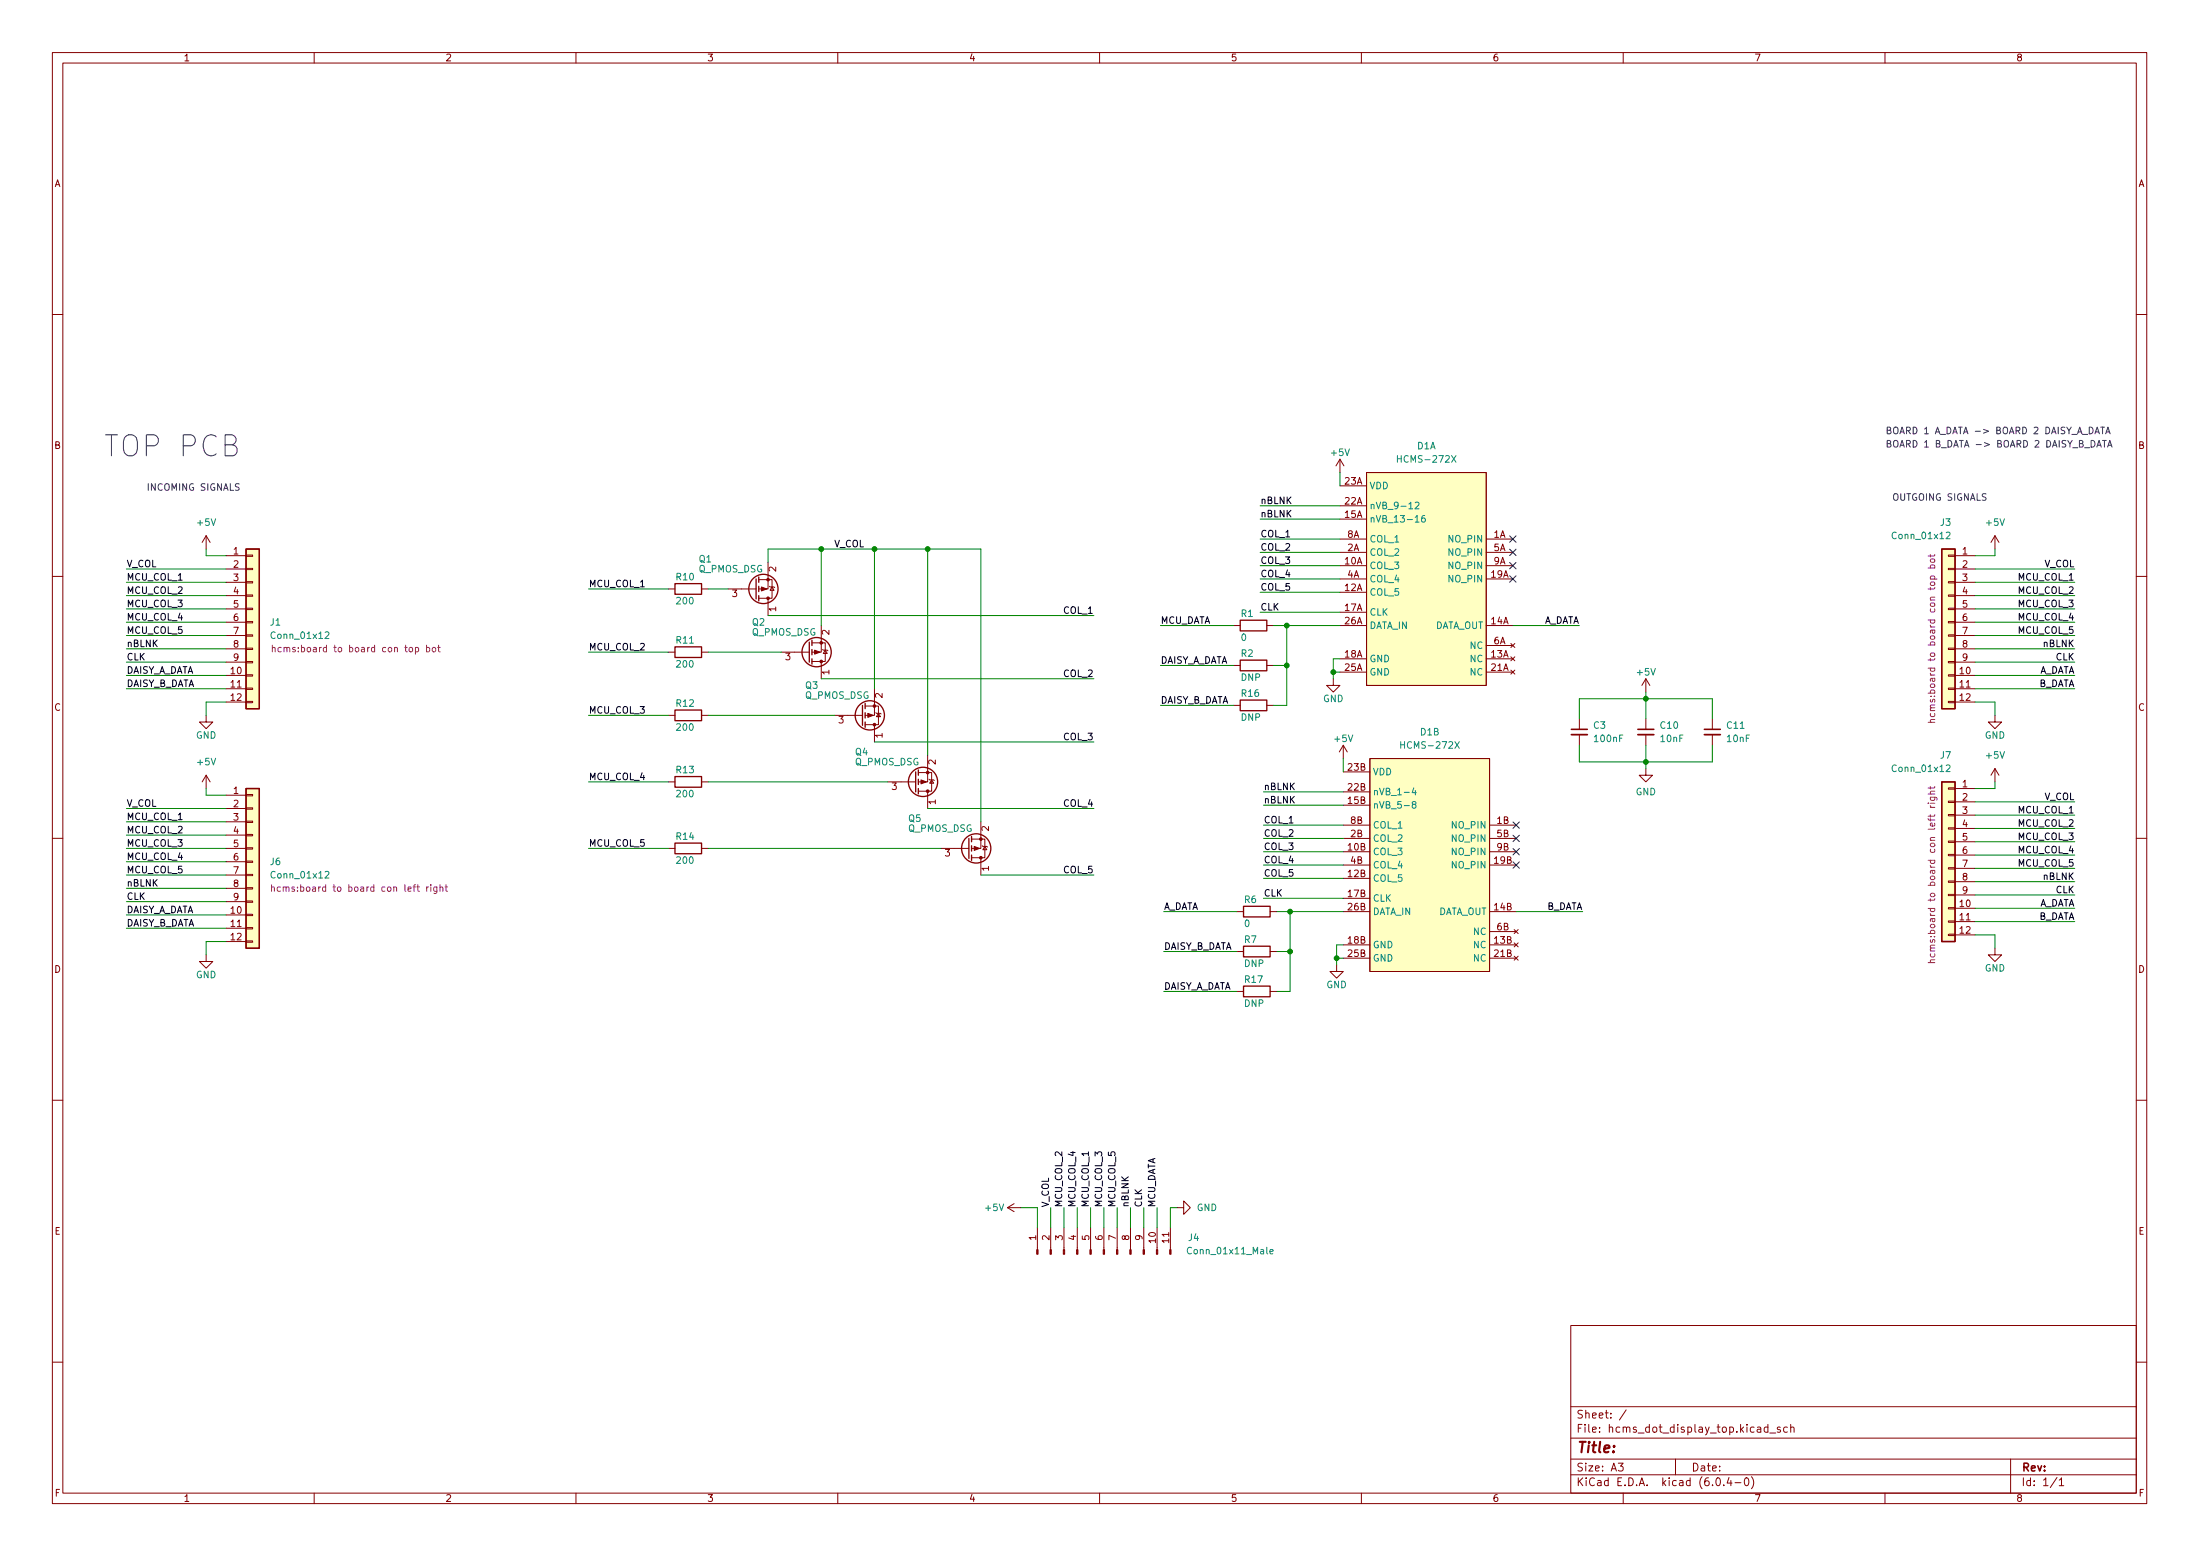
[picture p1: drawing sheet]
<svg xmlns="http://www.w3.org/2000/svg" width="420mm" height="297mm" viewBox="0 0 420 297" stroke-linecap="round" stroke-linejoin="round" font-family="sans-serif">
<g fill="none" stroke="#840000" stroke-width=".19">
<path d="M10 10h400v277h-400zM12 12h396v273h-396zM60 10v2M110 10v2M160 10v2M210 10v2M260 10v2M310 10v2M360 10v2M10 60h2M408 60h2M255.9 87.7l-.8 1.2"/>
<path d="M255.9 87.7v2.5M255.9 87.7l.8 1.2M255.9 99.1h5.1M255.9 96.6h5.1M255.9 92.7h5.1M261 90.2h22.8v40.6h-22.8zM10 110h2M39.4 102.3v2.5M39.4 102.3l-.8 1.2M39.4 102.3l.7 1.2M43.2 106.1h3.8M43.2 108.6h3.8"/>
<path d="M43.2 111.2h3.8M43.2 113.7h3.8M43.2 116.2h3.8M43.2 118.8h3.8M47 118.7h1.3v.2h-1.3zM47 116.1h1.3v.3h-1.3zM47 113.6h1.3v.2h-1.3zM47 111h1.3v.3h-1.3zM47 108.5h1.3v.2h-1.3zM47 106h1.3v.2h-1.3zM127.6 112.4h1.3M134 112.4h1.3"/>
<path d="M139.1 112.4h5.3M144.9 110.7h2.5v3.5h-2.5M146.7 107.4v5h-1.8M146.7 114.2v3.3M146.9 111.9l1.1 .3M147.4 112.1l.4 .6h-.7zM156.8 119.4v5.1h-1.7M235.6 119.4h1.3M241.9 119.4h1.3M255.9 119.4h5.1M255.9 108h5.1M255.9 113.1h5.1"/>
<path d="M255.9 116.9h5.1M255.9 110.5h5.1M255.9 102.9h5.1M255.9 105.4h5.1M283.8 119.4h5.1M283.8 108h5.1M283.8 110.5h5.1M283.8 102.9h5.1M283.8 105.4h5.1M372.1 118.7h1.3v.2h-1.3zM372.1 116.1h1.3v.3h-1.3zM372.1 113.6h1.3v.2h-1.3z"/>
<path d="M372.1 111h1.3v.3h-1.3zM372.1 108.5h1.3v.2h-1.3zM372.1 106h1.3v.2h-1.3zM373.4 106.1h3.8M373.4 108.6h3.8M373.4 111.2h3.8M373.4 113.7h3.8M373.4 116.2h3.8M373.4 118.8h3.8M381 102.3v2.5M381 102.3l.8 1.2M381 102.3l-.8 1.2"/>
<path d="M408 110h2M39.4 136.6v1.2h1.2l-1.2 1.3-1.3-1.3h1.3M43.2 128.9h3.8M43.2 131.5h3.8M43.2 134h3.8M43.2 121.3h3.8M43.2 123.9h3.8M43.2 126.4h3.8M47 133.9h1.3v.2h-1.3zM47 131.4h1.3v.2h-1.3zM47 128.8h1.3v.3h-1.3zM47 126.3h1.3v.2h-1.3z"/>
<path d="M47 123.7h1.3v.3h-1.3zM47 121.2h1.3v.2h-1.3zM127.6 136.6h1.3M127.6 124.5h1.3M134 136.6h1.3M134 124.5h1.3M149.2 124.5h5.4M155.1 122.7h2.5v3.6h-2.5M156.8 126.3v3.3M157.1 124l1 .2M157.6 124.1l.4 .7h-.8zM159.4 136.6h5.3"/>
<path d="M165.2 134.8h2.6v3.5h-2.6M167 131.5v5.1h-1.8M167 138.3v3.3M167.3 136.1l1 .2M167.8 136.2l.3 .6h-.7zM235.6 127h1.3M235.6 134.7h1.3M241.9 127h1.3M241.9 134.7h1.3M254.6 129.6v1.2h1.3l-1.3 1.3-1.2-1.3h1.2M255.9 125.8h5.1M255.9 128.3h5.1"/>
<path d="M283.8 125.8h5.1M283.8 128.3h5.1M283.8 123.2h5.1M288.5 125.4l.8 .7M288.5 127.9l.8 .8M288.5 122.8l.8 .8M289.3 125.4l-.8 .7M289.3 127.9l-.8 .8M289.3 122.8l-.8 .8M301.6 137.2v2M314.3 129.6l-.7 1.2M314.3 129.6v2.5"/>
<path d="M314.3 137.2v2M314.3 129.6l.8 1.2M327 137.2v2M372.1 133.9h1.3v.2h-1.3zM372.1 131.4h1.3v.2h-1.3zM372.1 128.8h1.3v.3h-1.3zM372.1 126.3h1.3v.2h-1.3zM372.1 123.7h1.3v.3h-1.3zM372.1 121.2h1.3v.2h-1.3zM373.4 128.9h3.8M373.4 131.5h3.8M373.4 134h3.8"/>
<path d="M373.4 121.3h3.8M373.4 123.9h3.8M373.4 126.4h3.8M381 136.6v1.2h-1.3l1.3 1.3 1.3-1.3h-1.3M39.4 148l-.8 1.3M39.4 148v2.5M39.4 148l.7 1.3M43.2 151.8h3.8M43.2 154.3h3.8M43.2 156.9h3.8M43.2 159.4h3.8M47 159.3h1.3v.2h-1.3z"/>
<path d="M47 156.8h1.3v.2h-1.3zM47 154.2h1.3v.3h-1.3zM47 151.7h1.3v.2h-1.3zM127.6 149.3h1.3M134 149.3h1.3M169.5 149.3h5.4M175.4 147.5h2.5v3.5h-2.5M177.2 144.2v5.1h-1.8M177.2 151v3.3M177.4 148.8l1 .2M177.9 148.9l.4 .6h-.8zM187.3 156.9v5.1h-1.8"/>
<path d="M256.5 142.3l-.7 1.2M256.5 142.3v2.5M256.5 142.3l.8 1.2M256.5 153.7h5.1M256.5 157.5h5.1M256.5 151.2h5.1M256.5 147.4h5.1M261.6 144.8h22.9v40.7h-22.9zM284.5 157.5h5.1M301.6 140.2v2.1M314.3 146.7v1.3h1.3l-1.3 1.3-1.2-1.3h1.2M314.3 140.2v2.1"/>
<path d="M327 140.2v2.1M372.1 158h1.3v.3h-1.3zM372.1 155.5h1.3v.2h-1.3zM372.1 152.9h1.3v.3h-1.3zM372.1 150.4h1.3v.3h-1.3zM373.4 150.5h3.8M373.4 153.1h3.8M373.4 155.6h3.8M373.4 158.2h3.8M381 146.7l.8 1.3M381 146.7v2.6M381 146.7l-.8 1.3"/>
<path d="M10 160h2M43.2 174.7h3.8M43.2 177.2h3.8M43.2 179.7h3.8M43.2 162h3.8M43.2 164.5h3.8M43.2 167h3.8M43.2 169.6h3.8M43.2 172.1h3.8M47 179.6h1.3v.3h-1.3zM47 177.1h1.3v.2h-1.3zM47 174.5h1.3v.3h-1.3z"/>
<path d="M47 172h1.3v.2h-1.3zM47 169.5h1.3v.2h-1.3zM47 166.9h1.3v.3h-1.3zM47 164.4h1.3v.2h-1.3zM47 161.8h1.3v.3h-1.3zM127.6 162h1.3M134 162h1.3M179.7 162h5.3M185.5 160.2h2.6v3.5h-2.6M187.3 163.7v3.3M187.6 161.5l1 .2M188.1 161.6l.4 .6h-.8z"/>
<path d="M236.2 174h1.3M242.6 174h1.2M256.5 160.1h5.1M256.5 174h5.1M256.5 162.6h5.1M256.5 167.7h5.1M256.5 171.5h5.1M256.5 165.1h5.1M284.5 160.1h5.1M284.5 174h5.1M284.5 162.6h5.1M284.5 165.1h5.1"/>
<path d="M284.5 177.8h5.1M289.2 180l.7 .8M289.2 177.5l.7 .7M289.9 180l-.7 .8M289.9 177.5l-.7 .7M372.1 178.3h1.3v.3h-1.3zM372.1 175.8h1.3v.3h-1.3zM372.1 173.3h1.3v.2h-1.3zM372.1 170.7h1.3v.3h-1.3zM372.1 168.2h1.3v.2h-1.3zM372.1 165.6h1.3v.3h-1.3zM372.1 163.1h1.3v.3h-1.3z"/>
<path d="M372.1 160.6h1.3v.2h-1.3zM373.4 173.4h3.8M373.4 175.9h3.8M373.4 178.5h3.8M373.4 160.7h3.8M373.4 163.2h3.8M373.4 165.8h3.8M373.4 168.3h3.8M373.4 170.9h3.8M408 160h2M39.4 182.3v1.3h1.2l-1.2 1.2-1.3-1.2h1.3M236.2 181.6h1.3"/>
<path d="M236.2 189.3h1.3M242.6 181.6h1.2M242.6 189.3h1.2M255.3 184.2v1.3h1.2l-1.2 1.2-1.3-1.2h1.3M256.5 180.4h5.1M256.5 182.9h5.1M284.5 180.4h5.1M284.5 182.9h5.1M289.2 182.5l.7 .8M289.9 182.5l-.7 .8M381 181v1.3h-1.3l1.3 1.3 1.3-1.3h-1.3M10 210h2"/>
<path d="M408 210h2M192.4 230.5h2.5M192.4 230.5l1.3 .8M193.7 229.8l-1.3 .7M198.1 234.4v4.2M200.7 234.4v4.2M203.2 234.4v4.2M205.7 234.4v4.2M208.3 234.4v4.2M210.8 234.4v4.2M213.4 234.4v4.2M215.9 234.4v4.2"/>
<path d="M218.4 234.4v4.2M221 234.4v4.2M223.5 234.4v4.2M224.8 230.5h1.3v-1.2l1.2 1.2-1.2 1.3v-1.3M300 253h108v32h-108zM10 260h2M300 278.5h108M300 274.5h108M300 268.5h108M309.1 279.3h.9l-.5 .6 .4 .1v.7l-.2 .1-.6-.1M310.6 269.1l-1.3 2M320 278.5v3"/>
<path d="M337.6 272.5l-.4-.1-.3 .3 .2 .6h.5M337.6 271.9v1.5M338 273.6h1.1M340 272.5l-.4-.1-.2 .2 .1 .2 .5 .2v.3h-.6M341.4 272.5l-.5-.1-.3 .3 .2 .6h.6M342 272.6l.2-.2 .4 .1v.9M342 271.9v1.5M384 278.5v6.5M408 260h2M60 285v2M110 285v2M160 285v2"/>
<path d="M210 285v2M260 285v2M300 281.5h108M310 285v2M327.9 282.2l.2-.1a.8 .8 0 0 1 .5 .8 .8 .8 0 0 1-.5 .7 1 1 0 0 1-.2-1.4zM329.2 283.5v.1M330.2 282l-.3 1.1h.9M330.6 282.6v1M331.4 283h1.1M333.3 282.3l.2-.2a.8 .8 0 0 1 .5 .8 .8 .8 0 0 1-.5 .7l-.2-.1-.2-.5zM334.5 281.9a1.72 1.72 0 0 1 0 2.3M360 285v2"/>
<path d="M392.9 282l-1.3 2M393.3 282.5l.4-.4v1.5M393.3 283.6h.8"/>
</g>
<g fill="none" stroke="#840000" stroke-width=".25">
<path d="M47 104.8h2.5v30.5h-2.5zM128.9 111.4h5.1v2h-5.1zM144.4 110.5v3.8M144.9 110.1v1.1M144.9 111.9v1M144.9 113.7v1M236.9 118.4h5v2h-5zM370.8 104.8h2.6v30.5h-2.6zM128.9 135.5h5.1v2.1h-5.1zM128.9 123.5h5.1v2h-5.1zM154.6 122.6v3.8M155.1 122.2v1"/>
<path d="M155.1 124v1M155.1 125.8v1M164.7 134.7v3.8M165.2 134.3v1M165.2 136.1v1M165.2 137.8v1M236.9 126h5v2.1h-5zM236.9 133.6h5v2.1h-5zM47 150.5h2.5v30.5h-2.5zM128.9 148.2h5.1v2.1h-5.1zM174.9 147.4v3.8M175.4 147v1"/>
<path d="M175.4 148.8v1M175.4 150.5v1M185.5 159.7v1M370.8 149.3h2.6v30.4h-2.6zM128.9 160.9h5.1v2.1h-5.1zM185 160.1v3.8M185.5 161.5v1M185.5 163.2v1M237.5 173h5.1v2h-5.1zM237.5 180.6h5.1v2.1h-5.1zM237.5 188.3h5.1v2h-5.1z"/>
<circle cx="145.8" cy="112.4" r="2.79"/>
<circle cx="156" cy="124.5" r="2.79"/>
<circle cx="166.1" cy="136.6" r="2.79"/>
<circle cx="176.3" cy="149.3" r="2.79"/>
<circle cx="186.4" cy="162" r="2.79"/>
</g>
<g fill="#ffffc2" stroke="#ffffc2" stroke-width=".19">
<path d="M261 90.2h22.8v40.6h-22.8z"/>
<path d="M47 150.5h2.5v30.5h-2.5z"/>
<path d="M261.6 144.8h22.9v40.7h-22.9z"/>
<path d="M370.8 149.3h2.6v30.4h-2.6z"/>
<path d="M370.8 104.8h2.6v30.5h-2.6z"/>
<path d="M47 104.8h2.5v30.5h-2.5z"/>
</g>
<g fill="none" stroke="#008484" stroke-width=".19">
<path d="M266.9 87v1.2M266.9 87.6h.7M270.3 96l.5-.1 .2 .3-.8 .9h.8M270.3 99.7h.7M272.1 98.4l-.4 .1-.2 .2v.7l.2 .3 .5-.1v-.5l-.1-.2h-.4l-.2 .2M277.2 87l.9 1.2M278.1 87l-.9 1.2M371.7 101.7l.5-.1 .2 .3-.8 .9h.8M62.1 120.7l.5-.1 .2 .4-.8 .9h.8M267.5 141.6v1.3M267.5 142.2h.7M269.9 153.6l-.2-.3 .1-.2 .1-.1 .4 .1 .1 .3-.6 .2-.1 .2v.2l.2 .3h.3l.2-.3v-.2l-.2-.2"/>
<path d="M270 150.4l-.3 .9h.8M270.3 150.9v.8M277.9 141.6l.8 1.3M278.7 141.6l-.8 1.3M371.7 146.1l.5-.1 .2 .4-.8 .9h.8M62.1 166.5l.5-.2 .2 .4-.8 .9h.8M242.5 238.9l.6-.1v-.2l-.4-.1-.2 .2 .1 .6h.5"/>
</g>
<g fill="none" stroke="#840084" stroke-width=".19">
<path d="M368.2 108.4h1.3M368.7 105.8v.5M368.7 108.4v-.3l.2-.3 .5 .2v.4M368.8 106.7h.6l.1 .2-.1 .3-.1 .2-.5-.1-.1-.2zM369.5 105.8l-.2 .3h-1.1M52 123.7l.2-.1h.3l.1 .8M52 123.2v1.2M53.7 123.6h-.4l-.2 .2 .1 .6h.5M81.5 123.6h.3l.3 .2-.2 .6h-.4M81.5 123.2v1.2M82.6 123.7l.2-.1 .4 .1v.5l-.1 .2h-.3l-.2-.1zM83.6 123.6h.5"/>
<path d="M83.8 123.2v1.1l.3 .1M368.2 137.9h1.3M368.7 136.2v.4l.2 .2 .5-.1v-.5M369.5 137.3l-.8 .1v.3l.1 .2M368.2 153.3h.2M368.2 151.6h1.3M368.7 153.8l.2 .3M368.7 152.2h1l.2 .2v.3M368.7 154.1h.8M368.7 153.3h.8M368.7 150.1v.5M368.7 152.2v.4l.2 .2 .5-.1v-.5"/>
<path d="M369.5 151l-.8 .1v.3l.1 .2M369.5 150.1l-.2 .3h-1.1M51.9 169.4l.1-.1 .3 .1 .1 .8M51.9 168.9v1.3M53.6 169.4l-.4-.1-.3 .3 .2 .5h.5M81.5 169.3v.9M81.9 169.3l-.4 .3M82.3 168.9v.1M82.3 169.3v.9M83.4 169.3v1l-.2 .3-.3-.1M83.4 169.4l-.3-.1-.3 .3 .1 .5h.5M84 169.4l.2-.1 .3 .1 .1 .8"/>
<path d="M84 168.9v1.3M85 169.3h.5M85.2 168.9v1.1l.3 .2M368.2 183.8h1.3M368.7 182.1v.3l.2 .3 .5-.1v-.5M369.5 183.2l-.8 .1v.3l.1 .2"/>
</g>
<g fill="#840000" stroke="#840000" stroke-width=".19">
<path d="M175.9 148.9l1 .4-1 .3z"/>
<path d="M165.7 136.2l1.1 .4-1.1 .3z"/>
<path d="M223.4 238.6h.2v.8h-.2z"/>
<path d="M220.9 238.6h.2v.8h-.2z"/>
<path d="M218.3 238.6h.3v.8h-.3z"/>
<path d="M215.8 238.6h.2v.8h-.2z"/>
<path d="M213.2 238.6h.3v.8h-.3z"/>
<path d="M210.7 238.6h.2v.8h-.2z"/>
<path d="M208.2 238.6h.2v.8h-.2z"/>
<path d="M205.6 238.6h.3v.8h-.3z"/>
<path d="M203.1 238.6h.2v.8h-.2z"/>
<path d="M200.5 238.6h.3v.8h-.3z"/>
<path d="M198 238.6h.2v.8h-.2z"/>
<path d="M186.1 161.6l1 .4-1 .3z"/>
<path d="M145.4 112.1l1 .3-1 .4z"/>
<path d="M155.6 124.1l1 .4-1 .4z"/>
<circle cx="177.2" cy="147.5" r=".25"/>
<circle cx="177.2" cy="151" r=".25"/>
<circle cx="167" cy="134.8" r=".25"/>
<circle cx="167" cy="138.3" r=".25"/>
<circle cx="187.3" cy="160.2" r=".25"/>
<circle cx="187.3" cy="163.7" r=".25"/>
<circle cx="146.7" cy="110.7" r=".25"/>
<circle cx="146.7" cy="114.2" r=".25"/>
<circle cx="156.8" cy="122.7" r=".25"/>
<circle cx="156.8" cy="126.3" r=".25"/>
</g>
<path d="M300.1 140.2h3M312.8 140.2h3M325.5 140.2h3" fill="none" stroke="#840000" stroke-width=".33"/>
<path d="M300.1 139.2h3M312.8 139.2h3M325.5 139.2h3" fill="none" stroke="#840000" stroke-width=".3"/>
<g fill="none" stroke="#0000c2" stroke-width=".19">
<path d="M399.4 84.1a.64 .64 0 0 1 .7 .6 .64 .64 0 0 1-.7 .7zM400.1 82.8l.4-1.3 .4 1.3M400.2 82.4h.6M400.5 85.4l.4-1.3 .4 1.3M400.6 85h.6M401.2 81.5h.7M401.5 84.1h.8M401.5 81.5v1.3M401.9 84.1v1.3M402.2 82.8l.4-1.3 .4 1.3M402.3 82.4h.6M402.5 85.4l.4-1.3 .5 1.3"/>
<path d="M402.6 85h.6"/>
</g>
<g fill="none" stroke="#008400" stroke-width=".19">
<path d="M240.7 99.1h15.2M240.7 96.6h15.2M255.9 90.2v2.5M24.1 116.2h19.1M24.1 118.8h19.1M24.1 113.7h19.1M24.1 111.2h19.1M24.1 108.6h19.1M39.4 104.8v1.3h3.8M112.4 112.4h15.2M135.3 112.4h3.8M146.7 107.4v-2.6h40.6v52.1"/>
<path d="M146.7 117.5h62.2M156.8 104.8v14.6M167 104.8v26.7M177.2 104.8v39.4M221.6 119.4h14M240.7 108h15.2M240.7 102.9h15.2M240.7 105.4h15.2M240.7 116.9h15.2M240.7 113.1h15.2M240.7 110.5h15.2M243.2 119.4h12.7"/>
<path d="M245.7 119.4v15.3h-2.5M288.9 119.4h12.7M377.2 116.2h19M377.2 118.8h19M377.2 113.7h19M377.2 111.2h19M377.2 108.6h19M381 104.8v1.3h-3.8M24.1 131.5h19.1M24.1 128.9h19.1M24.1 121.3h19.1M24.1 126.4h19.1"/>
<path d="M24.1 123.9h19.1M43.2 134h-3.8v2.6M112.4 136.6h15.2M112.4 124.5h15.2M135.3 136.6h24.1M135.3 124.5h13.9M156.8 129.6h52.1M221.6 127h14M221.6 134.7h14M243.2 127h2.5M254.6 128.3h1.3M255.9 125.8h-1.3v3.8"/>
<path d="M301.6 137.2v-3.8h25.4v3.8M314.3 132.1v5.1M377.2 131.5h19M377.2 134h3.8v2.6M377.2 128.9h19M377.2 121.3h19M377.2 126.4h19M377.2 123.9h19M24.1 159.4h19.1M24.1 154.3h19.1M24.1 156.9h19.1M39.4 150.5v1.3h3.8"/>
<path d="M112.4 149.3h15.2M135.3 149.3h34.2M167 141.6h41.9M177.2 154.3h31.7M241.3 151.2h15.2M241.3 153.7h15.2M241.3 157.5h15.2M256.5 144.8v2.6M301.6 142.3v3.2h25.4v-3.2M314.3 142.3v4.4M377.2 155.6h19M377.2 153.1h19"/>
<path d="M377.2 158.2h19M381 149.3v1.2h-3.8M24.1 172.1h19.1M24.1 167h19.1M24.1 162h19.1M24.1 164.5h19.1M24.1 169.6h19.1M24.1 174.7h19.1M24.1 177.2h19.1M43.2 179.7h-3.8v2.6M112.4 162h15.2M135.3 162h44.4"/>
<path d="M187.3 167h21.6M222.2 174h14M241.3 171.5h15.2M241.3 162.6h15.2M241.3 165.1h15.2M241.3 167.7h15.2M241.3 160.1h15.2M243.8 174h12.7M246.4 174v15.3h-2.6M289.6 174h12.7M377.2 163.2h19M377.2 160.7h19"/>
<path d="M377.2 178.5h3.8v2.5M377.2 175.9h19M377.2 173.4h19M377.2 170.9h19M377.2 165.8h19M377.2 168.3h19M222.2 189.3h14M222.2 181.6h14M243.8 181.6h2.6M255.3 182.9h1.2M256.5 180.4h-1.2v3.8M194.9 230.5h3.2v3.9"/>
<path d="M200.7 230.5v3.9M203.2 230.5v3.9M205.7 230.5v3.9M208.3 230.5v3.9M210.8 230.5v3.9M213.4 230.5v3.9M215.9 230.5v3.9M218.4 230.5v3.9M221 230.5v3.9M224.8 230.5h-1.3v3.9"/>
</g>
<g fill="none" stroke="#000084" stroke-width=".19">
<path d="M288.3 104.8l1.2 1.3M288.3 107.4l1.2 1.2M288.3 102.3l1.2 1.2M288.3 109.9l1.2 1.2M289.5 104.8l-1.2 1.3M289.5 107.4l-1.2 1.2M289.5 102.3l-1.2 1.2M289.5 109.9l-1.2 1.2M289 156.9l1.2 1.2M289 159.4l1.2 1.3M290.2 156.9l-1.2 1.2M290.2 159.4l-1.2 1.3"/>
<path d="M289 162l1.2 1.2M289 164.5l1.2 1.2M290.2 162l-1.2 1.2M290.2 164.5l-1.2 1.2"/>
</g>
<g fill="#008400" stroke="#008400" stroke-width=".19">
<circle cx="167" cy="104.8" r=".46"/>
<circle cx="156.8" cy="104.8" r=".46"/>
<circle cx="246.4" cy="174" r=".46"/>
<circle cx="255.3" cy="182.9" r=".46"/>
<circle cx="177.2" cy="104.8" r=".46"/>
<circle cx="245.7" cy="127" r=".46"/>
<circle cx="245.7" cy="119.4" r=".46"/>
<circle cx="246.4" cy="181.6" r=".46"/>
<circle cx="314.3" cy="145.5" r=".46"/>
<circle cx="314.3" cy="133.4" r=".46"/>
<circle cx="254.6" cy="128.3" r=".46"/>
</g>
<text font-size="5.6" fill="#0000c2" x="19.7" y="87.2">TOP PCB</text>
<text font-size="2.8" fill="#840000" x="301" y="277.3">Title:</text>
<g font-size="2.1" fill="#840000">
<text x="301" y="273.5">File: hcms_dot_display_top.kicad_sch</text>
<text x="301" y="270.8">Sheet: /</text>
<text x="301" y="280.9">Size: A3</text>
<text x="323" y="280.9">Date:</text>
<text x="386" y="280.9">Rev:</text>
<text x="301" y="283.7">KiCad E.D.A. kicad (6.0.4-0)</text>
<text x="386" y="283.7">Id: 1/1</text>
</g>
<g font-size="1.8" fill="#840000">
<text x="35" y="11.7">1</text>
<text x="85" y="11.7">2</text>
<text x="135" y="11.7">3</text>
<text x="185" y="11.7">4</text>
<text x="235" y="11.7">5</text>
<text x="285" y="11.7">6</text>
<text x="335" y="11.7">7</text>
<text x="385" y="11.7">8</text>
<text x="10.3" y="35.7">A</text>
<text x="408.3" y="35.7">A</text>
<text x="10.3" y="85.7">B</text>
<text x="408.3" y="85.7">B</text>
<text x="256.8" y="92.5">23A</text>
<text x="256.8" y="98.8">15A</text>
<text x="256.8" y="96.3">22A</text>
<text x="44.6" y="105.8">1</text>
<text x="256.8" y="107.7">10A</text>
<text x="257.3" y="105.2">2A</text>
<text x="257.3" y="102.7">8A</text>
<text x="285.3" y="102.7">1A</text>
<text x="285.3" y="105.2">5A</text>
<text x="285.3" y="107.7">9A</text>
<text x="374.8" y="105.8">1</text>
<text x="44.6" y="108.4">2</text>
<text x="44.6" y="110.9">3</text>
<text x="44.6" y="113.4">4</text>
<text x="139.8" y="114">3</text>
<text x="148.2" y="109.1" transform="rotate(-90 148.2 109.1)">2</text>
<text x="256.8" y="112.8">12A</text>
<text x="257.3" y="110.3">4A</text>
<text x="284.8" y="110.3">19A</text>
<text x="374.8" y="108.4">2</text>
<text x="374.8" y="110.9">3</text>
<text x="374.8" y="113.4">4</text>
<text x="44.6" y="116">5</text>
<text x="44.6" y="118.5">6</text>
<text x="148.2" y="116.7" transform="rotate(-90 148.2 116.7)">1</text>
<text x="256.8" y="116.6">17A</text>
<text x="256.8" y="119.2">26A</text>
<text x="284.8" y="119.2">14A</text>
<text x="374.8" y="116">5</text>
<text x="374.8" y="118.5">6</text>
<text x="44.6" y="121.1">7</text>
<text x="44.6" y="123.6">8</text>
<text x="158.4" y="121.2" transform="rotate(-90 158.4 121.2)">2</text>
<text x="256.8" y="125.5">18A</text>
<text x="284.8" y="125.5">13A</text>
<text x="285.3" y="123">6A</text>
<text x="374.8" y="121.1">7</text>
<text x="374.8" y="123.6">8</text>
<text x="44.1" y="128.7">10</text>
<text x="44.1" y="131.2">11</text>
<text x="44.6" y="126.1">9</text>
<text x="150" y="126">3</text>
<text x="158.4" y="128.8" transform="rotate(-90 158.4 128.8)">1</text>
<text x="256.8" y="128.1">25A</text>
<text x="284.8" y="128.1">21A</text>
<text x="374.3" y="128.7">10</text>
<text x="374.3" y="131.2">11</text>
<text x="374.8" y="126.1">9</text>
<text x="10.3" y="135.7">C</text>
<text x="44.1" y="133.8">12</text>
<text x="168.5" y="133.2" transform="rotate(-90 168.5 133.2)">2</text>
<text x="374.3" y="133.8">12</text>
<text x="408.3" y="135.7">C</text>
<text x="160.2" y="138.1">3</text>
<text x="168.5" y="140.9" transform="rotate(-90 168.5 140.9)">1</text>
<text x="178.7" y="145.9" transform="rotate(-90 178.7 145.9)">2</text>
<text x="257.5" y="147.1">23B</text>
<text x="44.6" y="151.5">1</text>
<text x="44.6" y="154.1">2</text>
<text x="170.3" y="150.8">3</text>
<text x="178.7" y="153.6" transform="rotate(-90 178.7 153.6)">1</text>
<text x="257.5" y="153.5">15B</text>
<text x="257.5" y="150.9">22B</text>
<text x="374.8" y="150.3">1</text>
<text x="374.8" y="152.8">2</text>
<text x="374.8" y="155.4">3</text>
<text x="44.6" y="156.6">3</text>
<text x="44.6" y="159.2">4</text>
<text x="44.6" y="161.7">5</text>
<text x="188.8" y="158.6" transform="rotate(-90 188.8 158.6)">2</text>
<text x="257.9" y="159.8">2B</text>
<text x="257.9" y="157.3">8B</text>
<text x="285.9" y="157.3">1B</text>
<text x="285.9" y="159.8">5B</text>
<text x="374.8" y="157.9">4</text>
<text x="374.8" y="160.4">5</text>
<text x="44.6" y="164.2">6</text>
<text x="44.6" y="166.8">7</text>
<text x="180.5" y="163.5">3</text>
<text x="188.8" y="166.3" transform="rotate(-90 188.8 166.3)">1</text>
<text x="257.5" y="162.3">10B</text>
<text x="257.5" y="167.4">12B</text>
<text x="257.9" y="164.9">4B</text>
<text x="285.4" y="164.9">19B</text>
<text x="285.9" y="162.3">9B</text>
<text x="374.8" y="163">6</text>
<text x="374.8" y="165.5">7</text>
<text x="44.6" y="169.3">8</text>
<text x="44.6" y="171.9">9</text>
<text x="257.5" y="171.2">17B</text>
<text x="257.5" y="173.8">26B</text>
<text x="285.4" y="173.8">14B</text>
<text x="374.3" y="173.1">10</text>
<text x="374.8" y="168.1">8</text>
<text x="374.8" y="170.6">9</text>
<text x="44.1" y="174.4">10</text>
<text x="44.1" y="176.9">11</text>
<text x="44.1" y="179.5">12</text>
<text x="285.9" y="177.6">6B</text>
<text x="374.3" y="175.7">11</text>
<text x="374.3" y="178.2">12</text>
<text x="10.3" y="185.7">D</text>
<text x="257.5" y="180.1">18B</text>
<text x="257.5" y="182.7">25B</text>
<text x="285.4" y="180.1">13B</text>
<text x="285.4" y="182.7">21B</text>
<text x="408.3" y="185.7">D</text>
<text x="10.4" y="235.7">E</text>
<text x="197.9" y="236.7" transform="rotate(-90 197.9 236.7)">1</text>
<text x="200.4" y="236.7" transform="rotate(-90 200.4 236.7)">2</text>
<text x="202.9" y="236.7" transform="rotate(-90 202.9 236.7)">3</text>
<text x="205.5" y="236.7" transform="rotate(-90 205.5 236.7)">4</text>
<text x="208" y="236.7" transform="rotate(-90 208 236.7)">5</text>
<text x="210.6" y="236.7" transform="rotate(-90 210.6 236.7)">6</text>
<text x="213.1" y="236.7" transform="rotate(-90 213.1 236.7)">7</text>
<text x="215.6" y="236.7" transform="rotate(-90 215.6 236.7)">8</text>
<text x="218.2" y="236.7" transform="rotate(-90 218.2 236.7)">9</text>
<text x="220.7" y="237.2" transform="rotate(-90 220.7 237.2)">10</text>
<text x="223.3" y="237.2" transform="rotate(-90 223.3 237.2)">11</text>
<text x="408.4" y="235.7">E</text>
<text x="10.4" y="285.7">F</text>
<text x="35" y="286.7">1</text>
<text x="85" y="286.7">2</text>
<text x="135" y="286.7">3</text>
<text x="185" y="286.7">4</text>
<text x="235" y="286.7">5</text>
<text x="285" y="286.7">6</text>
<text x="335" y="286.7">7</text>
<text x="385" y="286.7">8</text>
<text x="408.4" y="285.7">F</text>
</g>
<g font-size="1.8" fill="#0000c2">
<text x="360" y="82.9">BOARD 1 A_DATA -&gt; BOARD 2 DAISY_A_DATA</text>
<text x="360" y="85.4">BOARD 1 B_DATA -&gt; BOARD 2 DAISY_B_DATA</text>
<text x="27.9" y="93.7">INCOMING SIGNALS</text>
<text x="361.3" y="95.6">OUTGOING SIGNALS</text>
</g>
<g font-size="1.8" fill="#008484">
<text x="254.3" y="87">+5V</text>
<text x="267.5" y="88.3">HCMS-272X</text>
<text x="270.6" y="85.8">D1A</text>
<text x="261.5" y="93.4">VDD</text>
<text x="37.8" y="100.4">+5V</text>
<text x="261.5" y="99.7">nVB_13-16</text>
<text x="261.5" y="97.2">nVB_9-12</text>
<text x="370.6" y="100.4">J3</text>
<text x="379.4" y="100.4">+5V</text>
<text x="133.5" y="107.4">Q1</text>
<text x="261.5" y="106.1">COL_2</text>
<text x="261.5" y="103.5">COL_1</text>
<text x="276.8" y="103.5">NO_PIN</text>
<text x="276.8" y="106.1">NO_PIN</text>
<text x="361.7" y="102.9">Conn_01x12</text>
<text x="129.2" y="110.8">R10</text>
<text x="133.4" y="109.3">Q_PMOS_DSG</text>
<text x="261.5" y="108.6">COL_3</text>
<text x="261.5" y="113.7">COL_5</text>
<text x="261.5" y="111.2">COL_4</text>
<text x="276.8" y="111.2">NO_PIN</text>
<text x="276.8" y="108.6">NO_PIN</text>
<text x="51.6" y="119.4">J1</text>
<text x="129.3" y="115.4">200</text>
<text x="143.7" y="119.4">Q2</text>
<text x="237" y="117.8">R1</text>
<text x="261.5" y="117.5">CLK</text>
<text x="52.1" y="122">Conn_01x12</text>
<text x="129.2" y="122.8">R11</text>
<text x="143.5" y="121.3">Q_PMOS_DSG</text>
<text x="237" y="125.4">R2</text>
<text x="237" y="122.3">0</text>
<text x="261.5" y="120.1">DATA_IN</text>
<text x="273.7" y="120.1">DATA_OUT</text>
<text x="280.8" y="123.9">NC</text>
<text x="129.3" y="127.4">200</text>
<text x="153.8" y="131.5">Q3</text>
<text x="237" y="130">DNP</text>
<text x="261.5" y="126.4">GND</text>
<text x="261.5" y="128.9">GND</text>
<text x="280.8" y="126.4">NC</text>
<text x="280.8" y="128.9">NC</text>
<text x="312.7" y="128.9">+5V</text>
<text x="129.2" y="134.9">R12</text>
<text x="153.7" y="133.4">Q_PMOS_DSG</text>
<text x="237" y="137.6">DNP</text>
<text x="237.2" y="133">R16</text>
<text x="252.7" y="134">GND</text>
<text x="37.4" y="141">GND</text>
<text x="129.3" y="139.5">200</text>
<text x="254.9" y="141.6">+5V</text>
<text x="268.1" y="142.9">HCMS-272X</text>
<text x="271.3" y="140.4">D1B</text>
<text x="304.4" y="139.1">C3</text>
<text x="304.6" y="141.6">100nF</text>
<text x="317.2" y="139.1">C10</text>
<text x="317.2" y="141.6">10nF</text>
<text x="329.9" y="139.1">C11</text>
<text x="329.9" y="141.6">10nF</text>
<text x="379" y="141">GND</text>
<text x="37.8" y="146.1">+5V</text>
<text x="129.2" y="147.6">R13</text>
<text x="163.2" y="146.1">Q_PMOS_DSG</text>
<text x="163.4" y="144.2">Q4</text>
<text x="262.1" y="148">VDD</text>
<text x="361.7" y="147.4">Conn_01x12</text>
<text x="370.6" y="144.8">J7</text>
<text x="379.4" y="144.8">+5V</text>
<text x="129.3" y="152.2">200</text>
<text x="262.1" y="154.3">nVB_5-8</text>
<text x="262.1" y="151.8">nVB_1-4</text>
<text x="312.4" y="151.8">GND</text>
<text x="129.2" y="160.3">R14</text>
<text x="173.4" y="158.8">Q_PMOS_DSG</text>
<text x="173.5" y="156.9">Q5</text>
<text x="262.1" y="160.7">COL_2</text>
<text x="262.1" y="158.2">COL_1</text>
<text x="277.4" y="158.2">NO_PIN</text>
<text x="277.4" y="160.7">NO_PIN</text>
<text x="51.6" y="165.1">J6</text>
<text x="52.1" y="167.7">Conn_01x12</text>
<text x="129.3" y="164.9">200</text>
<text x="262.1" y="163.2">COL_3</text>
<text x="262.1" y="165.8">COL_4</text>
<text x="277.4" y="165.8">NO_PIN</text>
<text x="277.4" y="163.2">NO_PIN</text>
<text x="237.7" y="172.4">R6</text>
<text x="262.1" y="168.3">COL_5</text>
<text x="262.1" y="172.1">CLK</text>
<text x="237.7" y="180">R7</text>
<text x="237.7" y="177">0</text>
<text x="262.1" y="174.7">DATA_IN</text>
<text x="274.3" y="174.7">DATA_OUT</text>
<text x="281.4" y="178.5">NC</text>
<text x="237.6" y="184.6">DNP</text>
<text x="262.1" y="181">GND</text>
<text x="262.1" y="183.6">GND</text>
<text x="281.4" y="181">NC</text>
<text x="281.4" y="183.6">NC</text>
<text x="379" y="185.5">GND</text>
<text x="37.4" y="186.7">GND</text>
<text x="237.8" y="187.6">R17</text>
<text x="253.3" y="188.6">GND</text>
<text x="237.6" y="192.2">DNP</text>
<text x="188.3" y="231.2">+5V</text>
<text x="228.5" y="231.2">GND</text>
<text x="227" y="236.9">J4</text>
<text x="227.3" y="239.4">Conn_01x11_Male</text>
</g>
<g font-size="1.8">
<text x="240.7" y="96.2">nBLNK</text>
<text x="240.7" y="98.7">nBLNK</text>
<text x="159.2" y="104.5">V_COL</text>
<text x="240.7" y="102.6">COL_1</text>
<text x="240.7" y="105.1">COL_2</text>
<text x="240.7" y="107.6">COL_3</text>
<text x="24.1" y="113.4">MCU_COL_2</text>
<text x="24.1" y="110.8">MCU_COL_1</text>
<text x="24.1" y="108.3">V_COL</text>
<text x="112.4" y="112.1">MCU_COL_1</text>
<text x="240.7" y="110.2">COL_4</text>
<text x="240.7" y="112.7">COL_5</text>
<text x="385.5" y="110.8">MCU_COL_1</text>
<text x="385.5" y="113.4">MCU_COL_2</text>
<text x="390.3" y="108.3">V_COL</text>
<text x="24.1" y="115.9">MCU_COL_3</text>
<text x="24.1" y="118.4">MCU_COL_4</text>
<text x="203.2" y="117.2">COL_1</text>
<text x="221.6" y="119.1">MCU_DATA</text>
<text x="240.7" y="116.5">CLK</text>
<text x="294.5" y="119.1">A_DATA</text>
<text x="385.5" y="115.9">MCU_COL_3</text>
<text x="385.5" y="118.4">MCU_COL_4</text>
<text x="24.1" y="123.5">nBLNK</text>
<text x="24.1" y="121">MCU_COL_5</text>
<text x="112.4" y="124.1">MCU_COL_2</text>
<text x="385.5" y="121">MCU_COL_5</text>
<text x="390.2" y="123.5">nBLNK</text>
<text x="24.1" y="131.1">DAISY_B_DATA</text>
<text x="24.1" y="128.6">DAISY_A_DATA</text>
<text x="24.1" y="126.1">CLK</text>
<text x="203.2" y="129.2">COL_2</text>
<text x="221.6" y="126.7">DAISY_A_DATA</text>
<text x="389.1" y="128.6">A_DATA</text>
<text x="389.1" y="131.1">B_DATA</text>
<text x="392.6" y="126.1">CLK</text>
<text x="112.4" y="136.2">MCU_COL_3</text>
<text x="221.6" y="134.3">DAISY_B_DATA</text>
<text x="203.2" y="141.3">COL_3</text>
<text x="112.4" y="148.9">MCU_COL_4</text>
<text x="24.1" y="154">V_COL</text>
<text x="203.2" y="154">COL_4</text>
<text x="241.3" y="150.8">nBLNK</text>
<text x="241.3" y="153.4">nBLNK</text>
<text x="385.5" y="155.3">MCU_COL_1</text>
<text x="390.3" y="152.7">V_COL</text>
<text x="24.1" y="161.6">MCU_COL_3</text>
<text x="24.1" y="159.1">MCU_COL_2</text>
<text x="24.1" y="156.5">MCU_COL_1</text>
<text x="112.4" y="161.6">MCU_COL_5</text>
<text x="241.3" y="159.7">COL_2</text>
<text x="241.3" y="157.2">COL_1</text>
<text x="385.5" y="157.8">MCU_COL_2</text>
<text x="385.5" y="160.3">MCU_COL_3</text>
<text x="24.1" y="164.2">MCU_COL_4</text>
<text x="24.1" y="166.7">MCU_COL_5</text>
<text x="203.2" y="166.7">COL_5</text>
<text x="241.3" y="167.3">COL_5</text>
<text x="241.3" y="164.8">COL_4</text>
<text x="241.3" y="162.2">COL_3</text>
<text x="385.5" y="165.4">MCU_COL_5</text>
<text x="385.5" y="162.9">MCU_COL_4</text>
<text x="390.2" y="168">nBLNK</text>
<text x="24.1" y="169.2">nBLNK</text>
<text x="24.1" y="171.8">CLK</text>
<text x="222.2" y="173.7">A_DATA</text>
<text x="241.3" y="171.1">CLK</text>
<text x="295.1" y="173.7">B_DATA</text>
<text x="389.1" y="173">A_DATA</text>
<text x="392.6" y="170.5">CLK</text>
<text x="24.1" y="176.9">DAISY_B_DATA</text>
<text x="24.1" y="174.3">DAISY_A_DATA</text>
<text x="389.1" y="175.6">B_DATA</text>
<text x="222.2" y="181.3">DAISY_B_DATA</text>
<text x="222.2" y="188.9">DAISY_A_DATA</text>
<text x="200.3" y="230.5" transform="rotate(-90 200.3 230.5)">V_COL</text>
<text x="202.9" y="230.5" transform="rotate(-90 202.9 230.5)">MCU_COL_2</text>
<text x="205.4" y="230.5" transform="rotate(-90 205.4 230.5)">MCU_COL_4</text>
<text x="207.9" y="230.5" transform="rotate(-90 207.9 230.5)">MCU_COL_1</text>
<text x="210.5" y="230.5" transform="rotate(-90 210.5 230.5)">MCU_COL_3</text>
<text x="213" y="230.5" transform="rotate(-90 213 230.5)">MCU_COL_5</text>
<text x="215.6" y="230.5" transform="rotate(-90 215.6 230.5)">nBLNK</text>
<text x="218.1" y="230.5" transform="rotate(-90 218.1 230.5)">CLK</text>
<text x="220.6" y="230.5" transform="rotate(-90 220.6 230.5)">MCU_DATA</text>
</g>
<g font-size="1.8" fill="#840084">
<text x="54" y="124.5">hcms:board to board con top bot</text>
<text x="369.6" y="135.9" transform="rotate(-90 369.6 135.9)">hcms:board to board con top bot</text>
<text x="54.1" y="170.2">hcms:board to board con left right</text>
<text x="369.6" y="181.5" transform="rotate(-90 369.6 181.5)">hcms:board to board con left right</text>
</g>
</svg>
